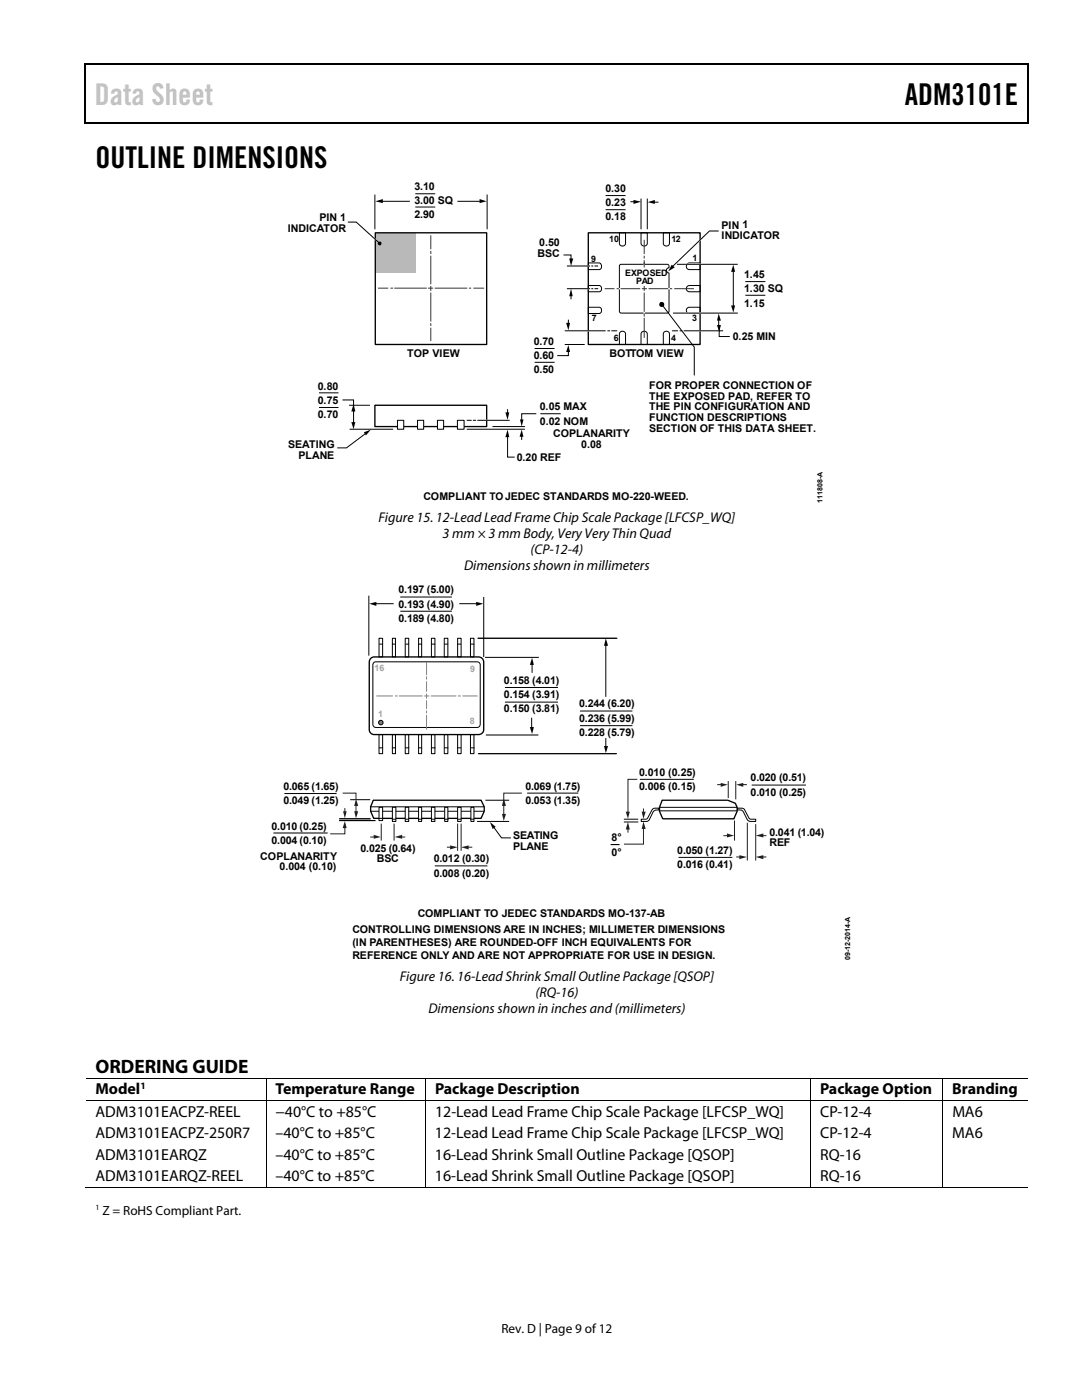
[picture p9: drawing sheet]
<svg xmlns="http://www.w3.org/2000/svg" width="216mm" height="279mm" viewBox="0 0 216 279" stroke-linecap="round" stroke-linejoin="round" font-family="sans-serif">
<path d="M16.9 12.7h.2v1h-.2zM205.1 12.7h.2v1h-.2zM205.1 12.7h.2v.3h-.2zM82.3 24.4h.2v.3h-.2zM205.1 24.4h.2v.3h-.2z" fill="#000"/>
<path d="M16.9 12.8h188.2M17 13.7v11M205.2 13.7v11M205.1 24.5h-188.2" fill="none" stroke="#000" stroke-width=".25"/>
<path d="M75 46.5h8v8h-8z" fill="#b5b7b9"/>
<g fill="none" stroke="#000" stroke-width=".2">
<path d="M74.8 38.9v6.8M82.9 38.7h3.9M97.2 38.9v6.8M82.9 41.3h3.9M112.4 50.9h1.5v1M113.9 58.8v.9M148.7 56.2h4M148.7 58.9h4M106.7 69.6h4M106.7 72.3h4M112.7 68.7h4M113.4 70v1h-2.2"/>
<path d="M113.4 63.8v.9M69.8 85.7h8.6M73 86.5l-3.9 2.9h-1.8M93.1 85.7h11.6M98.4 85.1h6.2M101.3 87v4.2h1.4M101.3 81.8v.8M104.1 86.9v.8M107 82.6h-2.9v1.4M107.8 82.6h4.1"/>
</g>
<path d="M74.8 80.9h22.3v4.2h-22.3z" fill="none" stroke="#000" stroke-width=".27"/>
<path d="M113.6 51.6h.8l-.5 1.5zM113.9 57.6l.4 1.5h-.7zM113 64.4h.7l-.3 1.5zM113.4 68.9l.3 1.4h-.7zM72.6 86.3l1.4-.6-1 1.2zM100.8 82.3h.8l-.3 1.5zM101.3 85.7l.3 1.5h-.8zM103.8 83.7h.7l-.4 1.4zM104.1 85.7l.4 1.5h-.8z" fill="#000"/>
<path d="M146.3 54v7.2" fill="none" stroke="#010101" stroke-width=".2"/>
<g fill="#010101">
<path d="M146.3 52.8l.4 1.5h-.8z"/>
<path d="M145.9 61h.8l-.4 1.4z"/>
</g>
<path d="M68.3 79.8h2.2v2.1M70.5 81.9v2.6" fill="none" stroke="#000" stroke-width=".2"/>
<path d="M70.1 84.2h.8l-.4 1.5zM70.5 80.6l.4 1.5h-.8z" fill="#000"/>
<path d="M91.3 40.2h4.7" fill="none" stroke="#010101" stroke-width=".2"/>
<path d="M95.7 39.7l1.4 .5-1.4 .3z" fill="#010101"/>
<path d="M76.1 40.2h5.7" fill="none" stroke="#010101" stroke-width=".2"/>
<path d="M74.9 40.2l1.5-.5v.8z" fill="#010101"/>
<path d="M74.9 46.5h22.2v22.2h-22.2zM117.4 46.5h22.3v22.2h-22.3z" fill="none" stroke="#000" stroke-width=".27"/>
<path d="M74.5 47.5l.7 .5M117.2 57.6h.4M117.2 53.1h.4M128.6 58.8v.2" fill="none" stroke="#fff" stroke-width=".27"/>
<g fill="none" stroke="#000" stroke-width=".2">
<path d="M69.4 44.3h1.7l4.7 4.3M113.2 57.6h4.4M113.2 53.1h4.4M117.4 57h2.1a.63 .63 0 0 1 .5 .6 .63 .63 0 0 1-.5 .6h-2.1zM117.4 52.5h2.1a.68 .68 0 0 1 .5 .6 .68 .68 0 0 1-.5 .7h-2.1zM118.1 57.6h.2M118.1 53.1h.2M118.7 57.6h.6M118.7 53.1h.6M123.6 46.5h1.2v2.1a.62 .62 0 0 1-.6 .5 .62 .62 0 0 1-.6-.5zM127.9 46.5h1.3v2.1a.63 .63 0 0 1-.7 .5 .63 .63 0 0 1-.6-.5zM132.4 46.5h1.2v2.1a.62 .62 0 0 1-.6 .5 .62 .62 0 0 1-.6-.5z"/>
<path d="M137.1 57.2l.5-.2h2.1v1.2h-2.1a.62 .62 0 0 1-.6-.4 .62 .62 0 0 1 .1-.6zM137.1 52.7l.5-.2h2.1v1.3h-2.1a.65 .65 0 0 1-.6-.4 .65 .65 0 0 1 .1-.7zM117.4 61.3h2.1a.63 .63 0 0 1 .5 .6 .63 .63 0 0 1-.5 .7h-2.1zM123.7 66.4a.64 .64 0 0 1 .6-.3 .64 .64 0 0 1 .5 .5v2.1h-1.2zM128.1 66.3a.65 .65 0 0 1 1.1 .3v2.1h-1.3v-2.1zM132.4 66.4a.64 .64 0 0 1 .7-.3 .64 .64 0 0 1 .5 .5v2.1h-1.2zM137.1 61.5l.5-.2h2.1v1.3h-2.1a.63 .63 0 0 1-.6-.4 .63 .63 0 0 1 .1-.7z"/>
</g>
<circle cx="75.8" cy="48.6" r=".36" fill="#000"/>
<path d="M136.7 62.5h3.6z" fill="#fff"/>
<path d="M136.7 62.5h3.6" fill="none" stroke="#fff" stroke-width=".27"/>
<path d="M136.6 52.7h3.6z" fill="#fff"/>
<path d="M136.6 52.7h3.6" fill="none" stroke="#fff" stroke-width=".27"/>
<path d="M120.8 39h4M127.9 39.7v6M129.2 39.7v6M120.8 41.8h4M125.8 40.3h.9M130.4 40.3h1M135.1 52.7h12.1M134.3 62.5h12.9" fill="none" stroke="#000" stroke-width=".2"/>
<path d="M129.2 40.3l1.5-.4v.8zM126.4 39.9l1.5 .4-1.5 .4z" fill="#000"/>
<g fill="#fff" stroke="#000" stroke-width=".2">
<path d="M79.3 83.9h1.3v1.8h-1.3z"/>
<path d="M83.3 83.9h1.2v1.8h-1.2z"/>
<path d="M87.3 83.9h1.2v1.8h-1.2z"/>
<path d="M91.3 83.9h1.3v1.8h-1.3z"/>
</g>
<g fill="none" stroke="#000" stroke-width=".2">
<path d="M123.8 52.8l9.3-.1 .3 .2 .1 .5a.58 .58 0 0 0-.5 .6 .58 .58 0 0 0 .5 .6v7.5l-.2 .3-9.4 .1-.3-.4v-9zM143.4 46.1h-1.8l-7.5 7.2M63.6 78.4h3.9M112.7 66h8.1M121.2 66h.5M122 66h1.1M132.1 60.8l6.4 8.5v5.6M134.1 66h1.2M135.6 66h.5M136.4 66h7.9M143.4 63.7v1.4M143.5 65v2.2h2.1"/>
<path d="M63.6 81.3h3.9M69.7 80.9h4.1M93.1 83.9h1M94.4 83.9h.6M95.2 83.9h6.5M74.6 132.3l.4-.2h19.6a.99 .99 0 0 1 1.2 .6v10.7a1.63 1.63 0 0 1-.4 1.7l-19.5 .1a1.39 1.39 0 0 1-1.5-.4v-12.1zM75.6 127.4h.7v3.7h-.7zM75.7 128.5h.6M78.3 127.4h.6v3.7h-.6zM78.3 128.5h.6M80.9 127.4h.7v3.7h-.7zM80.9 128.5h.7"/>
<path d="M83.5 127.4h.6v3.7h-.6zM83.5 128.5h.6M86.1 127.4h.7v3.7h-.7zM86.1 128.5h.7M88.6 127.4h.8v3.7h-.8zM88.7 128.5h.7M91.3 127.4h.7v3.7h-.7zM91.3 128.5h.6M93.9 127.4h.7v3.7h-.7zM94 128.5h.6M95.4 127.4h27.7M96.9 131.2h10.5"/>
<path d="M56.9 158.4h10.2M70 159.6h3.8M75.6 146.6h.7v3.8h-.7zM75.7 149.2h.6M78.3 146.6h.6v3.8h-.6zM78.3 149.2h.6M80.9 146.6h.7v3.8h-.7zM80.9 149.2h.7M83.5 146.6h.6v3.8h-.6zM83.5 149.2h.6M86.1 146.6h.7v3.8h-.7zM86.1 149.2h.7"/>
<path d="M88.6 146.6h.8v3.8h-.8zM88.7 149.2h.7M91.3 146.6h.7v3.8h-.7zM91.3 149.2h.6M93.9 146.6h.7v3.8h-.7zM94 149.2h.6M95.5 150.4h27.5M97 159.7h4.5M97 146.7h10.3M105.3 158.3h10M127.8 155.5h10.5M150.1 156.7h10.6"/>
<path d="M54.7 166.2h10.6M67.8 163.4h6.1M67.8 163.8h7M74 161.9h22.5M74 161h22.5M86.9 172.8h10.3M95.3 163.9h6.2M121.9 168.6h1.6M124.6 164h2.7M124.6 163.5h2.7M128 163.5l1.1-.1 .5-.9a1.5 1.5 0 0 1 1.9-1.2v.3l-.8 .1-.4 .3-.3 .8a1.42 1.42 0 0 1-1.9 1.1h-.1zM131.7 161.1h15.3"/>
<path d="M131.7 161.8h15.3M135.5 171.1h10.5M147.2 161.3h1a2.89 2.89 0 0 1 1.1 1.7l.2 .3a1.44 1.44 0 0 0 1.3 .2v.4h-1.3l-.4-.3-.4-.8a1.32 1.32 0 0 0-1.5-1.2z"/>
</g>
<path d="M123.6 57.6h.2M128.5 52.6v.3M133.4 57.6h.2M140 47.7l-5.4 5.2M117.1 66h.5M128.5 62.3v.3M139.3 66h.6M96.8 83.9h.5" fill="none" stroke="#fff" stroke-width=".27"/>
<g fill="#000">
<path d="M134 52.8l.6 .6-1.3 .8zM143.1 64.9h.7l-.3 1.4zM143.4 62.6l.4 1.4h-.7zM121.9 168.6h1.6z"/>
<circle cx="132.1" cy="60.8" r=".51"/>
</g>
<g fill="none" stroke="#333" stroke-width=".2">
<path d="M75.5 57.5h1.9M78 57.5h.3M78.8 57.5h6.3M85.5 57.5h.8M86 47.1v2.5M86 50.2v.4M86 51.1v5.5M86 57.2v.8M86 58.5v5.6M86.8 57.5h6.3M93.7 57.5h.2M94.6 57.5h1.9"/>
<path d="M120.8 57.6h1.7M123.1 57.6h.3M123.9 57.6h3.8M128.2 57.6h.8M128.5 48v2.6M128.5 51.1v.4M128.5 52v1.3M128.5 57.2v.8M128.5 58.5v3.6M129.5 57.6h3.7M133.8 57.6h.2M134.6 57.6h3.8"/>
<path d="M86 64.6v.4M86 65.5v2.5M128.5 62.7v.4M128.5 63.5v3.8"/>
</g>
<path d="M74 131.4l.7-.3h19.5a2.53 2.53 0 0 1 2.1 .4l.2 .7v12.5a1.72 1.72 0 0 1-.6 1.8l-19.6 .1a3.2 3.2 0 0 1-2.3-.3l-.3-.7v-11.8a3.7 3.7 0 0 1 .3-2.4zM74.5 159.7h21.5l.6 1.3v.9l-.6 1.4h-21.4l-.6-1.4v-.9zM132.1 159.7h13.1l1.5 .6a2.7 2.7 0 0 1-.2 3.1h-14.2a2.98 2.98 0 0 1-.2-3.7z" fill="none" stroke="#000" stroke-width=".27"/>
<g fill="#fff" stroke="#000" stroke-width=".2">
<path d="M75.6 161.1h.7v2.7h-.7z"/>
<path d="M78.3 161.1h.7v2.8h-.7z"/>
<path d="M80.9 161.1h.7v2.8h-.7z"/>
<path d="M83.5 161.1h.6v2.8h-.6z"/>
<path d="M86.1 161.1h.7v2.8h-.7z"/>
<path d="M88.7 161.1h.7v2.8h-.7z"/>
<path d="M91.3 161.1h.7v2.8h-.7z"/>
<path d="M94 161.1h.6v2.8h-.6z"/>
</g>
<g fill="none" stroke="#000" stroke-width=".2">
<path d="M73.6 119v11.7M80 119.1h10.1M96.5 119.2v11.8M80 122h10.1M100.9 137.2h10.3M100.9 140.1h10.3M115.8 141.9h10.3M115.8 144.8h10.3M75.7 163.3h.6M78.3 163.5h.6M80.9 163.5h.6M83.5 163.5h.6"/>
<path d="M86.2 163.5h.5M88.7 163.5h.7M91.4 163.5h.5M94 163.5h.5M98.5 165l1.6 2.2h1.8"/>
</g>
<path d="M97.8 164l1.1 1-.6 .4z" fill="#000"/>
<circle cx="76" cy="144.2" r=".45" fill="#808080" stroke="#000" stroke-width=".2"/>
<path d="M74.8 120.5h3.7M91.7 120.5h3.6M106.2 132.4v1.9M120.9 128.6v10.5M106.1 143.2v2.2M120.9 147.3v1.9" fill="none" stroke="#000" stroke-width=".2"/>
<path d="M73.7 120.5l1.4-.4v.8zM95 120.1l1.4 .4-1.4 .4zM106.2 131.3l.3 1.4h-.8zM120.9 127.4l.4 1.5h-.8zM105.7 145.1h.8l-.3 1.4zM120.5 148.9h.8l-.4 1.4z" fill="#000"/>
<path d="M68.4 158.3h2.6v1.3M71 160.6v1.6" fill="none" stroke="#231f20" stroke-width=".2"/>
<g fill="#231f20">
<path d="M71 159.4l.5 1.4h-.8z"/>
<path d="M70.7 161.9h.8l-.5 1.4z"/>
</g>
<path d="M68.8 161.4v.8" fill="none" stroke="#231f20" stroke-width=".2"/>
<path d="M68.5 161.9h.7l-.4 1.4z" fill="#231f20"/>
<path d="M68.8 165v1.4h-2.9" fill="none" stroke="#231f20" stroke-width=".2"/>
<path d="M68.8 163.9l.4 1.4h-.8z" fill="#231f20"/>
<path d="M89.2 169.1h.9M91.3 164.5v5.2M92 164.5v5.2" fill="none" stroke="#231f20" stroke-width=".2"/>
<path d="M89.8 168.7l1.5 .4-1.5 .4z" fill="#231f20"/>
<path d="M93.3 169.1h.9" fill="none" stroke="#231f20" stroke-width=".2"/>
<path d="M92 169.1l1.5-.4v.8z" fill="#231f20"/>
<path d="M73.9 167h.9M76.1 164.5v3.2M78.6 164.5v3.2" fill="none" stroke="#231f20" stroke-width=".2"/>
<path d="M74.6 166.6l1.4 .4-1.4 .4z" fill="#231f20"/>
<path d="M80 167h.9" fill="none" stroke="#231f20" stroke-width=".2"/>
<path d="M78.7 167l1.5-.4v.8z" fill="#231f20"/>
<path d="M104.1 158.3h-3.6v1.7M100.5 160.6v2.1" fill="none" stroke="#231f20" stroke-width=".2"/>
<g fill="#231f20">
<path d="M100.5 159.3l.5 1.5h-.8z"/>
<path d="M100.2 162.4h.8l-.5 1.5z"/>
</g>
<path d="M125.3 165.3v.8" fill="none" stroke="#231f20" stroke-width=".2"/>
<path d="M125.3 164l.4 1.5h-.8z" fill="#231f20"/>
<path d="M127.2 155.5h-1.9v6.8" fill="none" stroke="#231f20" stroke-width=".2"/>
<path d="M124.9 162h.8l-.4 1.4z" fill="#231f20"/>
<path d="M128.4 161.5v.8" fill="none" stroke="#231f20" stroke-width=".2"/>
<path d="M128 162h.8l-.4 1.4z" fill="#231f20"/>
<path d="M128.4 165.2v3.3h-3.9" fill="none" stroke="#231f20" stroke-width=".2"/>
<path d="M128.4 163.9l.4 1.5h-.8z" fill="#231f20"/>
<path d="M146.9 171h.9M149.1 164.3v7.3M150.8 164.6v7" fill="none" stroke="#231f20" stroke-width=".2"/>
<path d="M147.5 170.7l1.5 .3-1.5 .5z" fill="#231f20"/>
<path d="M144.3 166.8h1M146.6 163.9v3.8" fill="none" stroke="#231f20" stroke-width=".2"/>
<path d="M145.1 166.3l1.4 .5-1.4 .3z" fill="#231f20"/>
<path d="M152 166.8h.9" fill="none" stroke="#231f20" stroke-width=".2"/>
<path d="M150.8 166.8l1.5-.5v.8z" fill="#231f20"/>
<path d="M152 171h.9" fill="none" stroke="#231f20" stroke-width=".2"/>
<path d="M150.8 171l1.5-.3v.8z" fill="#231f20"/>
<path d="M145.3 156v3.2M146.8 156v3.4M148.1 156.6h.9" fill="none" stroke="#231f20" stroke-width=".2"/>
<path d="M146.9 156.6l1.4-.3v.7z" fill="#231f20"/>
<path d="M143.1 156.6h1" fill="none" stroke="#231f20" stroke-width=".2"/>
<path d="M143.8 156.3l1.4 .3-1.4 .4z" fill="#231f20"/>
<g fill="none" stroke="#808285" stroke-width=".2">
<path d="M75.2 138.9h3.1M78.9 138.9h.4M79.7 138.9h4.5M84.8 138.9h.8M85.1 132.2v2.4M85.1 135.1v.4M85.1 136.1v1.8M85.1 138.5v.8M85.1 139.9v1.5M86.1 138.9h4.9M91.5 138.9h.3M92.4 138.9h2.8"/>
<path d="M85.1 141.9v.4M85.1 142.8v2.7"/>
</g>
<g fill="none" stroke="#000" stroke-width=".2">
<path d="M17.1 215.1h188M17.1 219.6h188M53.1 215.2v4.4M53.1 219.7v17.4M84.9 215.2v4.4M84.9 219.7v17.4M161.7 215.2v4.4M161.7 219.7v17.4M188.1 215.2v4.4M188.1 219.7v17.4M16.9 237h36.1M53.2 237h31.6"/>
<path d="M85 237h76.6M161.8 237h26.2M188.2 237h16.9"/>
</g>
<text font-size="6" fill="#c0c0c0" x="18.9" y="21">Data Sheet</text>
<g font-size="6">
<text x="180.5" y="21">ADM3101E</text>
<text x="19" y="33.6">OUTLINE DIMENSIONS</text>
</g>
<text font-size="3.9" x="19" y="214.1">ORDERING GUIDE</text>
<g font-size="3.2">
<text x="19" y="218.4">Model</text>
<text x="55" y="218.4">Temperature Range</text>
<text x="86.8" y="218.4">Package Description</text>
<text x="163.6" y="218.4">Package Option</text>
<text x="190" y="218.4">Branding</text>
<text x="19" y="222.9">ADM3101EACPZ-REEL</text>
<text x="19" y="227.2">ADM3101EACPZ-250R7</text>
<text x="55" y="222.9">−40°C to +85°C</text>
<text x="55" y="227.2">–40°C to +85°C</text>
<text x="86.8" y="227.2">12-Lead Lead Frame Chip Scale Package [LFCSP_WQ]</text>
<text x="86.8" y="222.9">12-Lead Lead Frame Chip Scale Package [LFCSP_WQ]</text>
<text x="163.7" y="227.2">CP-12-4</text>
<text x="163.7" y="222.9">CP-12-4</text>
<text x="190" y="227.2">MA6</text>
<text x="190" y="222.9">MA6</text>
<text x="19" y="231.5">ADM3101EARQZ</text>
<text x="55" y="231.5">–40°C to +85°C</text>
<text x="86.8" y="231.5">16-Lead Shrink Small Outline Package [QSOP]</text>
<text x="163.6" y="231.5">RQ-16</text>
<text x="19" y="235.8">ADM3101EARQZ-REEL</text>
<text x="55" y="235.8">–40°C to +85°C</text>
<text x="86.8" y="235.8">16-Lead Shrink Small Outline Package [QSOP]</text>
<text x="163.7" y="235.8">RQ-16</text>
</g>
<g font-size="2.8">
<text x="75.5" y="104.2">Figure 15. 12-Lead Lead Frame Chip Scale Package [LFCSP_WQ]</text>
<text x="88.3" y="107.3">3 mm × 3 mm Body, Very Very Thin Quad</text>
<text x="92.6" y="113.7">Dimensions shown in millimeters</text>
<text x="105.9" y="110.5">(CP-12-4)</text>
<text x="79.8" y="195.7">Figure 16. 16-Lead Shrink Small Outline Package [QSOP]</text>
<text x="85.5" y="202.1">Dimensions shown in inches and (millimeters)</text>
<text x="106.8" y="198.9">(RQ-16)</text>
</g>
<g font-size="2.6">
<text x="20.4" y="242.4">Z = RoHS Compliant Part.</text>
<text x="100.1" y="266">Rev. D | Page 9 of 12</text>
</g>
<g font-size="2.1">
<text x="82.7" y="37.9">3.10</text>
<text x="82.7" y="40.8">3.00 SQ</text>
<text x="120.8" y="38.3">0.30</text>
<text x="120.8" y="41.1">0.23</text>
<text x="57.4" y="46.2">INDICATOR</text>
<text x="63.7" y="44.1">PIN 1</text>
<text x="82.7" y="43.6">2.90</text>
<text x="120.8" y="44">0.18</text>
<text x="144" y="47.7">INDICATOR</text>
<text x="144" y="45.6">PIN 1</text>
<text x="107.3" y="51.3">BSC</text>
<text x="107.6" y="49.1">0.50</text>
<text x="148.5" y="55.5">1.45</text>
<text x="148.5" y="58.3">1.30 SQ</text>
<text x="148.5" y="61.2">1.15</text>
<text x="81.3" y="71.2">TOP VIEW</text>
<text x="106.5" y="68.9">0.70</text>
<text x="106.5" y="71.7">0.60</text>
<text x="121.6" y="71.2">BOTTOM VIEW</text>
<text x="146.2" y="67.9">0.25 MIN</text>
<text x="63.4" y="77.8">0.80</text>
<text x="106.5" y="74.5">0.50</text>
<text x="129.5" y="77.6">FOR PROPER CONNECTION OF</text>
<text x="63.4" y="80.6">0.75</text>
<text x="63.4" y="83.5">0.70</text>
<text x="107.7" y="81.9">0.05 MAX</text>
<text x="129.5" y="79.8">THE EXPOSED PAD, REFER TO</text>
<text x="129.5" y="81.9">THE PIN CONFIGURATION AND</text>
<text x="57.5" y="89.4">SEATING</text>
<text x="107.7" y="84.7">0.02 NOM</text>
<text x="110.4" y="87.2">COPLANARITY</text>
<text x="116" y="89.4">0.08</text>
<text x="129.5" y="84">FUNCTION DESCRIPTIONS</text>
<text x="129.5" y="86.1">SECTION OF THIS DATA SHEET.</text>
<text x="59.5" y="91.5">PLANE</text>
<text x="103.1" y="92">0.20 REF</text>
<text x="84.5" y="99.8">COMPLIANT TOJEDEC STANDARDS MO-220-WEED.</text>
<text x="79.5" y="118.4">0.197 (5.00)</text>
<text x="79.5" y="121.2">0.193 (4.90)</text>
<text x="79.5" y="124.1">0.189 (4.80)</text>
<text x="100.6" y="136.5">0.158 (4.01)</text>
<text x="100.6" y="139.3">0.154 (3.91)</text>
<text x="100.6" y="142.2">0.150 (3.81)</text>
<text x="115.6" y="141.2">0.244 (6.20)</text>
<text x="115.6" y="144">0.236 (5.99)</text>
<text x="115.6" y="146.9">0.228 (5.79)</text>
<text x="127.5" y="154.9">0.010 (0.25)</text>
<text x="149.8" y="155.9">0.020 (0.51)</text>
<text x="56.6" y="157.6">0.065 (1.65)</text>
<text x="56.6" y="160.5">0.049 (1.25)</text>
<text x="104.8" y="157.6">0.069 (1.75)</text>
<text x="104.8" y="160.4">0.053 (1.35)</text>
<text x="127.5" y="157.7">0.006 (0.15)</text>
<text x="149.8" y="158.8">0.010 (0.25)</text>
<text x="54.2" y="165.6">0.010 (0.25)</text>
<text x="102.4" y="167.4">SEATING</text>
<text x="122" y="167.9">8°</text>
<text x="153.5" y="166.8">0.041 (1.04)</text>
<text x="51.9" y="171.6">COPLANARITY</text>
<text x="54.2" y="168.4">0.004 (0.10)</text>
<text x="55.8" y="173.7">0.004 (0.10)</text>
<text x="71.9" y="169.9">0.025 (0.64)</text>
<text x="75.2" y="172.1">BSC</text>
<text x="86.6" y="172.1">0.012 (0.30)</text>
<text x="102.4" y="169.6">PLANE</text>
<text x="122" y="170.8">0°</text>
<text x="135.1" y="170.3">0.050 (1.27)</text>
<text x="135.1" y="173.2">0.016 (0.41)</text>
<text x="153.5" y="168.9">REF</text>
<text x="86.6" y="174.9">0.008 (0.20)</text>
<text x="83.4" y="183">COMPLIANT TO JEDEC STANDARDS MO-137-AB</text>
<text x="70.3" y="186.3">CONTROLLING DIMENSIONS ARE IN INCHES; MILLIMETER DIMENSIONS</text>
<text x="70.3" y="188.8">(IN PARENTHESES) ARE ROUNDED-OFF INCH EQUIVALENTS FOR</text>
<text x="70.3" y="191.4">REFERENCE ONLY AND ARE NOT APPROPRIATE FOR USE IN DESIGN.</text>
</g>
<text font-size="1.9" x="28" y="217.3">1</text>
<g font-size="1.8">
<text x="118" y="52.2">9</text>
<text x="121.6" y="48.3">10</text>
<text x="134" y="48.3">12</text>
<text x="138.2" y="52">1</text>
<text x="124.8" y="55">EXPOSED</text>
<text x="127" y="56.6">PAD</text>
<text x="118.1" y="64.1">7</text>
<text x="138.1" y="64.1">3</text>
<text x="122.5" y="68">6</text>
<text x="133.9" y="68">4</text>
</g>
<g font-size="1.8" fill="#a1a1a1">
<text x="74.7" y="133.9">16</text>
<text x="93.8" y="134.2">9</text>
<text x="75.4" y="143.2">1</text>
<text x="93.8" y="144.6">8</text>
</g>
<text font-size="1.6" x="19" y="241.5">1</text>
<g font-size="1.4">
<text x="164.1" y="100.4" transform="rotate(-90 164.1 100.4)">111808-A</text>
<text x="169.6" y="191.6" transform="rotate(-90 169.6 191.6)">09-12-2014-A</text>
</g>
</svg>
